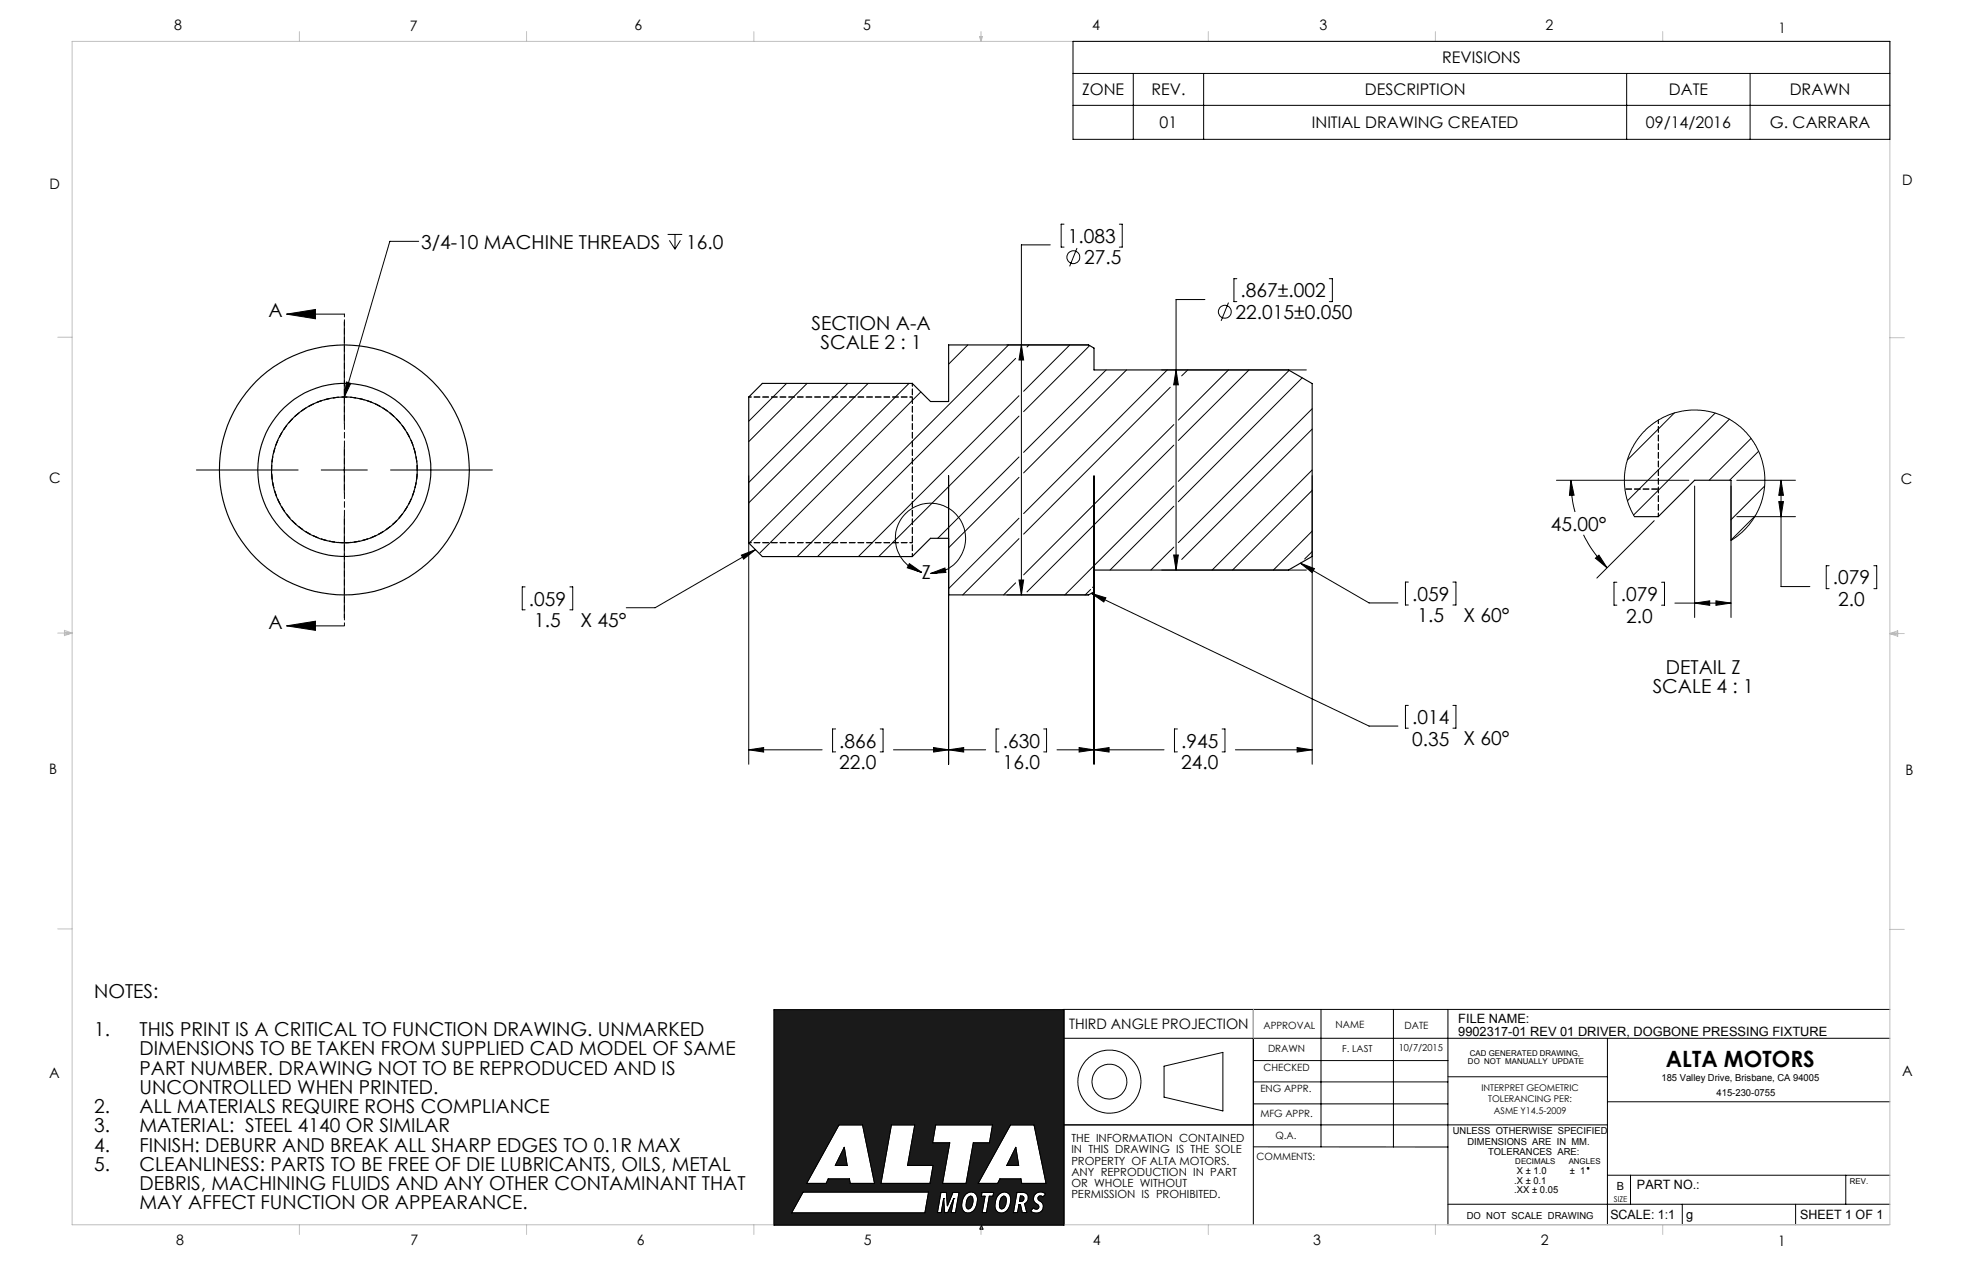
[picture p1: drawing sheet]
<svg xmlns="http://www.w3.org/2000/svg" width="432mm" height="279mm" viewBox="0 0 432 279" stroke-linecap="round" stroke-linejoin="round" font-family="sans-serif">
<g fill="none" stroke="#000" stroke-width=".22">
<path d="M170.4 222.1h63.7v47.4h-63.7zM234 228.4h181.9M256.2 234.6l12.9-3.1v12.9l-12.9-3zM275.8 238h42.9M275.8 233.3h42.9M275.8 222.1v47.3M290.7 222.1v30.2M306.7 222.1v30.2M318.7 222.1v47.4M318.7 236.9h35.1M353.8 228.4v41.1M415.9 222.1h-181.9v47.4"/>
<path d="M184.6 247.5h5.2l2.7 12.8h-5.4l-.2-.9h-4.6l-.5 .9h-4.3zM185.8 252.4l.6 4h-2.6zM196.2 247.5h5.1l-1.6 8.9h5.7l-.7 3.9h-10.8zM205.9 247.5h12.5l-.6 3.9h-3.6l-1.6 8.9h-5.2l1.6-8.9h-3.8zM222.4 247.5h5.2l2.6 12.8h-5.3l-.2-.9h-4.6l-.5 .9h-4.3zM223.6 252.4l.6 4h-2.6zM234 247.5h119.8M275.8 252.3h42.9M275.8 242.9h42.9M353.8 258.6h62.1M353.8 242.4h62.1M358.8 258.6v6.3"/>
<path d="M406.2 258.6v6.3M176.7 262.3h27.7l-.8 4.5h-29.4zM207.7 263.7h.1M207.7 263.7l-.5 3.1h-.9l.8-4.5h1.2l.2 3 1.2-3h1.4l-.8 4.5h-1l.6-3.1M207.7 263.7l.2 3.1h.7l1.3-3.1M209.9 263.7h.1M212.5 262.7a1.5 1.5 0 0 1 1.8-.3 1.5 1.5 0 0 1 .8 1.7 2.51 2.51 0 0 1-2.1 2.8 1.51 1.51 0 0 1-1.4-1.8 3.6 3.6 0 0 1 .9-2.4zM213.2 263.3l.4-.2a.84 .84 0 0 1 .5 1.2l-.2 1a.79 .79 0 0 1-1 .6 2.06 2.06 0 0 1 .3-2.6zM216.1 262.3h2.6l-.2 .9h-.8l-.6 3.6h-1l.7-3.6h-.8zM219.9 262.7a1.5 1.5 0 0 1 1.8-.3 1.5 1.5 0 0 1 .8 1.7 2.58 2.58 0 0 1-2.2 2.8 1.46 1.46 0 0 1-1.3-1.8 3.2 3.2 0 0 1 .9-2.4zM220.5 263.3l.4-.2a.84 .84 0 0 1 .5 1.2 1.26 1.26 0 0 1-1.2 1.6 2.06 2.06 0 0 1 .3-2.6zM223.8 262.3a2.71 2.71 0 0 1 2.2 .3 1.46 1.46 0 0 1-.5 2.2l.5 2h-1l-.4-1.8h-.3l-.4 1.8h-.9z"/>
<path d="M224.9 263.1h-.3l-.2 1.2a.64 .64 0 0 0 .9-.3 .64 .64 0 0 0-.4-.9M228 262.5a1.68 1.68 0 0 1 2.1 .2l-.5 .6-.5-.2h-.4l-.2 .3a1.81 1.81 0 0 0 .9 1.3 1.56 1.56 0 0 1-.5 2 1.56 1.56 0 0 1-2.1-.3l.6-.7a.63 .63 0 0 0 .8 .3 .63 .63 0 0 0 .3-.9 1.48 1.48 0 0 1-1.1-1.1 1.48 1.48 0 0 1 .6-1.5zM318.7 264.9h97.2M370.2 264.9v4.6M395.2 264.9v4.6"/>
<circle cx="244.1" cy="238" r="3.8"/>
<circle cx="244.2" cy="238" r="6.9"/>
</g>
<path d="M234.1 222.1v47.4" fill="none" stroke="#191924" stroke-width=".25"/>
<g fill="none" stroke="#c0c0c0" stroke-width=".22">
<path d="M15.9 9.1h400v260.4h-400zM65.9 6.9v2.2M115.9 6.9v2.2M165.9 6.9v2.2M215.6 8h.6l-.3 1.1zM215.7 8l.2 1.1M215.9 6.9v2.2M216 8l-.1 1.1M265.9 6.9v2.2M315.9 6.9v2.2M365.9 6.9v2.2M12.7 74.2h3.2"/>
<path d="M415.9 74.3h3.2M12.7 139.3h3.2M14.2 139.1l1.7 .2M14.2 138.7l1.7 .6-1.7 .5zM15.9 139.3l-1.7 .3M415.9 139.4h3.2M415.9 139.4l1.8-.6v1.2zM415.9 139.4l1.8 .3M417.7 139.2l-1.8 .2M12.7 204.4h3.2M415.9 204.5h3.2M275.8 222.1v6.3"/>
<path d="M65.9 269.5v2.1M115.9 269.5v2.1M165.9 269.5v2.1M215.9 269.5v2.1M215.9 269.5l.3 .8h-.6zM265.9 269.5v2.1M315.9 269.5v2.1M365.9 269.5v2.1"/>
</g>
<path d="M216 269.5l.3 .9h-.6z" fill="none" stroke="#00f" stroke-width=".25"/>
<path d="M224.6 263.1l-.2 1.2h.5l.5-.4v-.5l-.3-.2zM185.8 252.4l-2 4h2.6zM213.3 263.3l-.4 .5-.3 1.2 .1 .7 .3 .3h.3l.4-.4 .4-1.3-.1-1-.3-.2zM223.6 252.4l-2 4h2.6zM219.9 262.7l.8-.4h.8l.6 .3 .3 .9v1l-.3 1.2-.6 .8-.8 .4-1.1-.2-.4-.4-.2-.5 .1-1.8zM212.4 262.8l.7-.5 .8-.1 .7 .3 .5 .7v1.2l-.4 1.4-.6 .8-.7 .3-1.1-.2-.5-.5-.1-.5 .1-1.6zM222.4 247.5h5.2l2.6 12.9h-5.3l-.2-1h-4.6l-.5 1h-4.3zM227.8 262.8a1.63 1.63 0 0 1 2.3-.1l-.5 .6-.4-.2-.7 .2-.1 .5 .4 .4a1.49 1.49 0 0 1 .6 2.1 1.49 1.49 0 0 1-2.2 .4l-.4-.3 .7-.6a.64 .64 0 0 0 1.1 0 .64 .64 0 0 0-.6-1 1.3 1.3 0 0 1-.2-2zM223.8 262.3h1.4l.6 .2a1.38 1.38 0 0 1-.3 2.3l.5 2h-1l-.4-1.8h-.3l-.4 1.8h-.9zM216.1 262.3h2.6l-.2 .9h-.8l-.6 3.6h-1l.7-3.6h-.8zM207.1 262.3h1.2l.2 3 1.2-3h1.4l-.8 4.5h-1l.6-3.1-1.3 3.1h-.7l-.2-3.1-.5 3.1h-.9zM196.2 247.5h5.1l-1.6 8.9h5.7l-.7 4h-10.8zM176.7 262.3h27.7l-.8 4.5h-29.4zM184.6 247.5h5.2l2.7 12.9h-5.4l-.2-1h-4.6l-.5 1h-4.3zM205.9 247.5h12.5l-.6 3.9h-3.6l-1.6 9h-5.2l1.6-9h-3.8zM170.4 222.1v47.4h63.7v-47.4zM220.6 263.3l-.5 .7-.1 .8v.8l.3 .4 .5-.1 .3-.4 .4-1.4-.3-.9-.3-.1z" fill-rule="evenodd" fill="#191924"/>
<g fill="none" stroke="#000" stroke-width=".22">
<path d="M236.1 9.1h179.8v21.6h-179.8zM236.1 16.2h179.8M249.4 16.2v14.5M264.9 16.2v14.5M358 16.2v14.5M385.2 16.2v14.5M236.1 23.2h179.8M92.1 53.1h-6.3l-10 34.2M146.9 51.6h3.2M147.3 52.9l1.3 1.9M148.6 51.6v3.2M149.8 52.9l-1.2 1.9"/>
<path d="M231.1 53.9h-6.3v77M234.2 49.3h-.7v5.1h.7M237 54.6l-1.6 4M246.3 49.3h.7v5.1h-.7M63.1 69.1h12.7M63.1 69.1l6.3-1v2zM75.8 70.8v22.4M213 75.9l-4.2 4.2M221.6 75.9h17.9M222 75.9l-46.6 46.5M223.5 78.8l-43.6 43.6M224.8 75.9l.5 3.3h-1z"/>
<path d="M226.5 75.9l-.5 .4M235.4 75.9l-10.1 10.2M239.8 76l-14.5 14.6M265.2 65.9h-6.4v59.5M270.4 66.6l-1.7 4M272.2 61.3h-.6v5.1h.6M292.6 61.3h.6v5.1h-.6M75.8 98.3v10.2M76.2 84l1 .3-1.4 3zM173.1 84.3l-8.3 8.4M177.6 84.3l-12.8 12.9M186.6 84.3l-21.8 21.9"/>
<path d="M191.1 84.3l-26.3 26.3M200.1 84.3l-35.2 35.2M202.7 86.2l-35.4 35.4M224.3 87.1l-35.4 35.3M224.3 91.5l-30.9 30.9M243.5 81.4l-18.2 18.1M247.9 81.4l-22.6 22.6M255.7 81.4h31.8M256.9 81.4l-31.6 31.6M257.6 85.2l-32.3 32.3M258.3 93.4l-33 33.1M258.3 97.9l-32.3 32.3"/>
<path d="M258.8 81.4l.5 3.3h-1zM261.4 81.4l-1.3 1.3M270.4 81.4l-11.1 11M274.9 81.4l-15.6 15.5M283.7 81.5l-24.4 24.4M286.6 83.1l-27.3 27.3M288.8 89.9l-29.5 29.5M288.8 94.4l-28.7 28.7M368.5 90.8l-10.4 10.4M377.5 90.9l-19.3 19.3M380.6 92.2l-21.1 21.1M385.4 96.4l-9.2 9.3"/>
<path d="M387 99.3l-6.4 6.4M43.2 103.4h22.4M70.7 103.4h10.2M75.8 113.6v22.4M85.9 103.4h22.5M164.8 104.7v63.4M208.8 104.7v63.4M224.3 100.5l-17.9 17.9M224.3 114l-15.5 15.5M224.3 105l-15.5 15.5M224.3 118.5l-12.4 12.4M240.8 104.7v63.4"/>
<path d="M258.3 106.9l-23.9 24M258.3 111.4l-14 14M288.8 104.7v63.4M288.8 103.4l-22 22M288.8 116.8l-8.6 8.6M288.8 107.9l-17.5 17.5M342.5 105.7h29.2M345.7 105.7l.7 3.2-1 .1zM345.7 105.7a26.3 26.3 0 0 0 .9 6.9M348.5 117.7a27.3 27.3 0 0 0 5.2 7.2M359.7 113.7l-1.1-2.2-.6-2-.5-2.5v-2.2l.4-2.5 .6-2.1 1.2-2.4 1-1.6 1.7-1.9 2-1.5 1.9-1.1 1.8-.7 2.2-.6 1.9-.2h2l2.7 .5 1.7 .6 2.3 1.1 2 1.4 1.4 1.3 1.6 2.1 1.3 2.4 .6 1.7 .5 2.6 .1 2.5-.2 1.9-.5 2.2-.6 1.4-1 2-1.2 1.6-1.8 1.8-2.1 1.6M364.1 114.5l-12.7 12.7"/>
<path d="M373 106.9v29M381 106.9v29M382.2 105.7h12.9M382.2 113.7h12.9M386.3 113.5l-5.3 5.3M388.4 106.9l-7.4 7.4M391.5 110.3h1l-.5 3.4zM392 105.7v23.3h6.3M392 105.7l.5 3.3h-1zM63.1 137.7h12.7M63.1 137.7l6.3-1v2zM115.6 129.1h-.7v5.1h.7"/>
<path d="M125.4 129.1h.6v5.1h-.6M163.2 122.1l3.1-1.2-2.6 2.1zM166.3 120.9l-22.1 12.8h-6.4M200.1 124l2.8 1.9-3.2-1zM202.9 125.9a7.7 7.7 0 0 1-4.2-12.3 7.7 7.7 0 0 1 12.9 1.4 7.7 7.7 0 0 1-6.8 11.2M204.8 126.2l3.2-1.2 .2 .9zM221.6 130.9h17.9M223.5 128.2l-2.6 2.7M224.3 127.6h1l-.5 3.3zM240 129.7l-1.2 1.2M240.2 130.5l61.1 29.2h6.4M240.2 130.5l3.2 1-.5 .9z"/>
<path d="M240.8 128.9l-.3 .4M255.7 125.4h31.8M257.6 121.1l-4.3 4.3M258.3 122.1h1l-.5 3.3zM258.3 120.4l-.7 .7M286.2 123.9l15.1 8.7h6.4M286.2 123.9l3.1 1.2-.5 .9zM288.8 121.4l-1.7 1.6M310 128.1h-.7v5h.7M319.8 128.1h.6v5h-.6M351.1 122.8l.8-.7 1.8 2.8zM355.8 128.1h-.6v5h.6"/>
<path d="M365.7 128.1h.6v5h-.6M368.6 132.7h12.4M373 132.7l3.3-.5v1zM377.6 132.2l3.4 .5-3.4 .5zM402.6 124.5h-.7v5h.7M412.4 124.5h.6v5h-.6M310 155.2h-.7v5h.7M319.8 155.2h.6v5h-.6M164.8 165h16.1M164.8 165l3.3-.5v1zM183.9 160.4h-.7v5h.7M193.7 160.4h.6v5h-.6"/>
<path d="M196.6 165h20.3M205.5 164.5l3.3 .5-3.3 .5zM208.8 165l3.3-.5v1zM219.9 160.4h-.7v5h.7M229.7 160.4h.6v5h-.6M232.6 165h23.6M237.5 164.5l3.3 .5-3.3 .5zM240.8 165l3.3-.5v1zM259.1 160.4h-.6v5h.6M269 160.4h.6v5h-.6M271.9 165h16.9M285.5 164.5l3.3 .5-3.3 .5z"/>
<path d="M170.4 222.1h63.7v47.4h-63.7zM184.6 247.5h5.2l2.7 12.9h-5.4l-.2-1h-4.6l-.5 1h-4.3zM185.8 252.4l.6 4h-2.6zM196.2 247.5h5.1l-1.6 8.9h5.7l-.7 4h-10.8zM205.9 247.5h12.5l-.6 3.9h-3.6l-1.6 9h-5.2l1.6-9h-3.8zM222.4 247.5h5.2l2.6 12.9h-5.3l-.2-1h-4.6l-.5 1h-4.3zM223.6 252.4l.6 4h-2.6zM176.7 262.3h27.7l-.8 4.5h-29.4zM207.7 263.7h.1M207.7 263.7l-.5 3.1h-.9l.8-4.5h1.2l.2 3 1.2-3h1.4l-.8 4.5h-1l.6-3.1M207.7 263.7l.2 3.1h.7l1.3-3.1M209.9 263.7h.1"/>
<path d="M212.5 262.7a1.5 1.5 0 0 1 1.8-.3 1.5 1.5 0 0 1 .8 1.7 2.51 2.51 0 0 1-2.1 2.8 1.51 1.51 0 0 1-1.4-1.8 3.6 3.6 0 0 1 .9-2.4zM213.2 263.3l.4-.2a.84 .84 0 0 1 .5 1.2l-.2 1a.79 .79 0 0 1-1 .6 2.06 2.06 0 0 1 .3-2.6zM216.1 262.3h2.6l-.2 .9h-.8l-.6 3.6h-1l.7-3.6h-.8zM219.9 262.7a1.5 1.5 0 0 1 1.8-.3 1.5 1.5 0 0 1 .8 1.7 2.58 2.58 0 0 1-2.2 2.8 1.46 1.46 0 0 1-1.3-1.8 3.2 3.2 0 0 1 .9-2.4zM220.5 263.3l.4-.2a.84 .84 0 0 1 .5 1.2 1.26 1.26 0 0 1-1.2 1.6 2.06 2.06 0 0 1 .3-2.6zM223.8 262.3h1.3a1.3 1.3 0 0 1 1.2 1.1 1.3 1.3 0 0 1-.8 1.4l.5 2h-1l-.4-1.8h-.3l-.4 1.8h-.9zM224.6 263.1a.65 .65 0 0 1 .8 .8 .65 .65 0 0 1-1 .4zM227.7 262.9a1.65 1.65 0 0 1 2.4-.2l-.5 .6a.62 .62 0 0 0-1.1 .1 .62 .62 0 0 0 .5 .9 1.48 1.48 0 0 1 .4 2 1.48 1.48 0 0 1-2 .5l-.6-.4 .6-.7a.65 .65 0 0 0 1.1 .1 .65 .65 0 0 0-.5-1 1.41 1.41 0 0 1-.3-1.9z"/>
<circle cx="236.2" cy="56.6" r="1.41"/>
<circle cx="269.6" cy="68.6" r="1.41"/>
<circle cx="349.5" cy="257" r=".19"/>
</g>
<path d="M75.8 119.4a16 16 0 0 1-14.1-23.7 16 16 0 0 1 27.6-1 16 16 0 0 1-12.4 24.7h-1.1" fill="none" stroke="#000" stroke-width=".22" stroke-dasharray="1.3 .6" stroke-dashoffset="-.2" stroke-linecap="butt"/>
<path d="M75.8 69.1v68.6M200.8 122.4v-38.1" fill="none" stroke="#000" stroke-width=".22" stroke-dasharray="1.3 .6" stroke-dashoffset=".6"/>
<path d="M365 113.6v-21.2" fill="none" stroke="#000" stroke-width=".22" stroke-dasharray="1.3 .6" stroke-dashoffset=".5"/>
<path d="M164.8 87.3h36M164.8 119.4h36" fill="none" stroke="#000" stroke-width=".22" stroke-dasharray="1.3 .6" stroke-dashoffset=".7"/>
<path d="M357.6 107.6h7.4" fill="none" stroke="#000" stroke-width=".22" stroke-dasharray="1.3 .6" stroke-dashoffset="-.2"/>
<g fill="#000">
<path d="M76.2 84l1 .3-1.4 3z"/>
<path d="M63.1 69.1l6.3-1v2zM63.1 137.7l6.3-1v2z"/>
<path d="M258.8 81.4l.5 3.3h-1zM258.3 122.1h1l-.5 3.3zM285.5 164.5l3.3 .5-3.3 .5zM240.8 165l3.3-.5v1zM224.8 75.9l.5 3.3h-1zM224.3 127.6h1l-.5 3.3zM237.5 164.5l3.3 .5-3.3 .5zM208.8 165l3.3-.5v1zM205.5 164.5l3.3 .5-3.3 .5zM164.8 165l3.3-.5v1zM240.2 130.5l3.2 1-.5 .9zM286.2 123.9l3.1 1.2-.5 .9zM163.2 122.1l3.1-1.2-2.6 2.1zM373 132.7l3.3-.5v1zM377.6 132.2l3.4 .5-3.4 .5zM392 105.7l.5 3.3h-1zM391.5 110.3h1l-.5 3.4zM345.7 105.7l.7 3.2-1 .1zM351.1 122.8l.8-.7 1.8 2.8z"/>
<path d="M204.8 126.2l3.2-1.2 .2 .9zM200.1 124l2.8 1.9-3.2-1z"/>
</g>
<g fill="none" stroke="#000" stroke-width=".25">
<path d="M167.8 84.3h33l4 4h4v-12.4h30.8l1.2 .7v4.8h42.8l5.2 3v38l-5.2 3h-42.8v4.8l-1.2 .7h-30.8v-12.5h-4l-4 4h-33l-3-2.9v-32.2zM359.7 113.7h5.2l8.1-8h8v13.2"/>
<circle cx="75.8" cy="103.4" r="19"/>
<circle cx="75.8" cy="103.4" r="16"/>
<circle cx="75.8" cy="103.4" r="27.5"/>
</g>
<text font-size="4.9" x="366.6" y="234.7">ALTA MOTORS</text>
<g font-size="4.2">
<text x="235" y="53.4">1.083</text>
<text x="92.7" y="54.7">3/4-10 MACHINE THREADS</text>
<text x="151" y="54.7">16.0</text>
<text x="238.6" y="58.2">27.5</text>
<text x="273" y="65.4">.867±.002</text>
<text x="59.1" y="69.8">A</text>
<text x="271.9" y="70.2">22.015±0.050</text>
<text x="178.6" y="72.7">SECTION A-A</text>
<text x="180.6" y="76.9">SCALE 2 : 1</text>
<text x="341.3" y="116.7">45.00°</text>
<text x="202.9" y="127.3">Z</text>
<text x="403.4" y="128.6">.079</text>
<text x="116.4" y="133.2">.059</text>
<text x="117.6" y="138">1.5</text>
<text x="127.7" y="137.9">X 45°</text>
<text x="310.8" y="132.2">.059</text>
<text x="312" y="136.9">1.5</text>
<text x="322.1" y="136.9">X 60°</text>
<text x="356.7" y="132.2">.079</text>
<text x="357.9" y="137">2.0</text>
<text x="404.6" y="133.3">2.0</text>
<text x="59.1" y="138.4">A</text>
<text x="366.6" y="148.4">DETAIL Z</text>
<text x="363.7" y="152.6">SCALE 4 : 1</text>
<text x="310.8" y="159.3">.014</text>
<text x="184.7" y="164.5">.866</text>
<text x="220.7" y="164.5">.630</text>
<text x="259.9" y="164.5">.945</text>
<text x="310.8" y="164">0.35</text>
<text x="322.1" y="164">X 60°</text>
<text x="184.7" y="169.2">22.0</text>
<text x="220.7" y="169.2">16.0</text>
<text x="259.9" y="169.2">24.0</text>
<text x="20.7" y="219.5">NOTES:</text>
<text x="20.7" y="228">1.</text>
<text x="30.7" y="228">THIS PRINT IS A CRITICAL TO FUNCTION DRAWING. UNMARKED</text>
<text x="30.7" y="232.2">DIMENSIONS TO BE TAKEN FROM SUPPLIED CAD MODEL OF SAME</text>
<text x="30.7" y="236.4">PART NUMBER. DRAWING NOT TO BE REPRODUCED AND IS</text>
<text x="20.7" y="244.9">2.</text>
<text x="30.7" y="240.7">UNCONTROLLED WHEN PRINTED.</text>
<text x="30.7" y="244.9">ALL MATERIALS REQUIRE ROHS COMPLIANCE</text>
<text x="20.7" y="249.1">3.</text>
<text x="30.7" y="249.1">MATERIAL: STEEL 4140 OR SIMILAR</text>
<text x="20.7" y="253.4">4.</text>
<text x="20.7" y="257.6">5.</text>
<text x="30.7" y="253.4">FINISH: DEBURR AND BREAK ALL SHARP EDGES TO 0.1R MAX</text>
<text x="30.7" y="257.6">CLEANLINESS: PARTS TO BE FREE OF DIE LUBRICANTS, OILS, METAL</text>
<text x="30.7" y="261.8">DEBRIS, MACHINING FLUIDS AND ANY OTHER CONTAMINANT THAT</text>
<text x="30.7" y="266.1">MAY AFFECT FUNCTION OR APPEARANCE.</text>
</g>
<g font-size="3.5">
<text x="317.4" y="13.9">REVISIONS</text>
<text x="238.2" y="21">ZONE</text>
<text x="253.4" y="21">REV.</text>
<text x="300.4" y="21">DESCRIPTION</text>
<text x="367.3" y="21">DATE</text>
<text x="393.9" y="21">DRAWN</text>
<text x="255.2" y="28.2">01</text>
<text x="288.7" y="28.2">INITIAL DRAWING CREATED</text>
<text x="362.2" y="28.2">09/14/2016</text>
<text x="389.5" y="28.2">G. CARRARA</text>
</g>
<g font-size="3.2">
<text x="38.3" y="6.7">8</text>
<text x="90.2" y="6.7">7</text>
<text x="139.7" y="6.5">6</text>
<text x="190" y="6.5">5</text>
<text x="240.4" y="6.5">4</text>
<text x="290.4" y="6.7">3</text>
<text x="340.2" y="6.6">2</text>
<text x="391.4" y="7.2">1</text>
<text x="10.9" y="41.6">D</text>
<text x="418.7" y="40.7">D</text>
<text x="10.8" y="106.3">C</text>
<text x="418.4" y="106.4">C</text>
<text x="10.8" y="170.2">B</text>
<text x="419.4" y="170.6">B</text>
<text x="235.3" y="226.5">THIRD ANGLE PROJECTION</text>
<text x="10.8" y="237.2">A</text>
<text x="418.6" y="236.8">A</text>
<text x="38.8" y="273.8">8</text>
<text x="90.4" y="273.8">7</text>
<text x="140.2" y="273.8">6</text>
<text x="190.1" y="273.9">5</text>
<text x="240.5" y="273.8">4</text>
<text x="289" y="273.9">3</text>
<text x="339.1" y="273.8">2</text>
<text x="391.4" y="274.1">1</text>
</g>
<g font-size="2.8">
<text x="320.9" y="225">FILE NAME:</text>
<text x="320.9" y="227.8">9902317-01 REV 01 DRIVER, DOGBONE PRESSING FIXTURE</text>
<text x="360.3" y="261.7">PART NO.:</text>
<text x="354.4" y="268.2">SCALE: 1:1</text>
<text x="371.1" y="268.2">g</text>
<text x="396.2" y="268.2">SHEET 1 OF 1</text>
</g>
<g font-size="2.5">
<text x="235.8" y="251.3">THE INFORMATION CONTAINED</text>
<text x="235.8" y="253.8">IN THIS DRAWING IS THE SOLE</text>
<text x="235.8" y="256.2">PROPERTY OF ALTA MOTORS.</text>
<text x="235.8" y="258.7">ANY REPRODUCTION IN PART</text>
<text x="235.8" y="261.2">OR WHOLE WITHOUT</text>
<text x="235.8" y="263.6">PERMISSION IS PROHIBITED.</text>
<text x="355.8" y="261.8">B</text>
</g>
<g font-size="2.2">
<text x="278.1" y="226.4">APPROVAL</text>
<text x="294" y="226.3">NAME</text>
<text x="309.1" y="226.4">DATE</text>
<text x="279.1" y="231.4">DRAWN</text>
<text x="278.1" y="235.5">CHECKED</text>
<text x="277.4" y="245.8">MFG APPR.</text>
<text x="277.4" y="240.3">ENG APPR.</text>
<text x="280.7" y="250.5">Q.A.</text>
<text x="276.6" y="255.1">COMMENTS:</text>
</g>
<g font-size="2.1">
<text x="295.4" y="231.4">F. LAST</text>
<text x="307.8" y="231.3">10/7/2015</text>
<text x="365.7" y="237.8">185 Valley Drive, Brisbane, CA 94005</text>
<text x="377.8" y="241.2">415-230-0755</text>
<text x="319.7" y="249.6">UNLESS OTHERWISE SPECIFIED</text>
<text x="323" y="251.9">DIMENSIONS ARE IN MM.</text>
<text x="327.5" y="254">TOLERANCES ARE:</text>
<text x="333.3" y="260.4">.X ± 0.1</text>
<text x="333.3" y="262.5">.XX ± 0.05</text>
<text x="333.8" y="258.3">X ± 1.0</text>
<text x="345.5" y="258.3">± 1</text>
<text x="322.8" y="268.2">DO NOT SCALE DRAWING</text>
</g>
<g font-size="2">
<text x="326.1" y="240">INTERPRET GEOMETRIC</text>
<text x="327.5" y="242.5">TOLERANCING PER:</text>
<text x="328.8" y="245">ASME Y14.5-2009</text>
</g>
<g font-size="1.8">
<text x="323.5" y="232.2">CAD GENERATED DRAWING,</text>
<text x="323.1" y="234">DO NOT MANUALLY UPDATE</text>
<text x="333.5" y="256">DECIMALS</text>
<text x="345.2" y="256">ANGLES</text>
<text x="407.1" y="260.6">REV.</text>
<text x="355.2" y="264.3">SIZE</text>
</g>
</svg>
